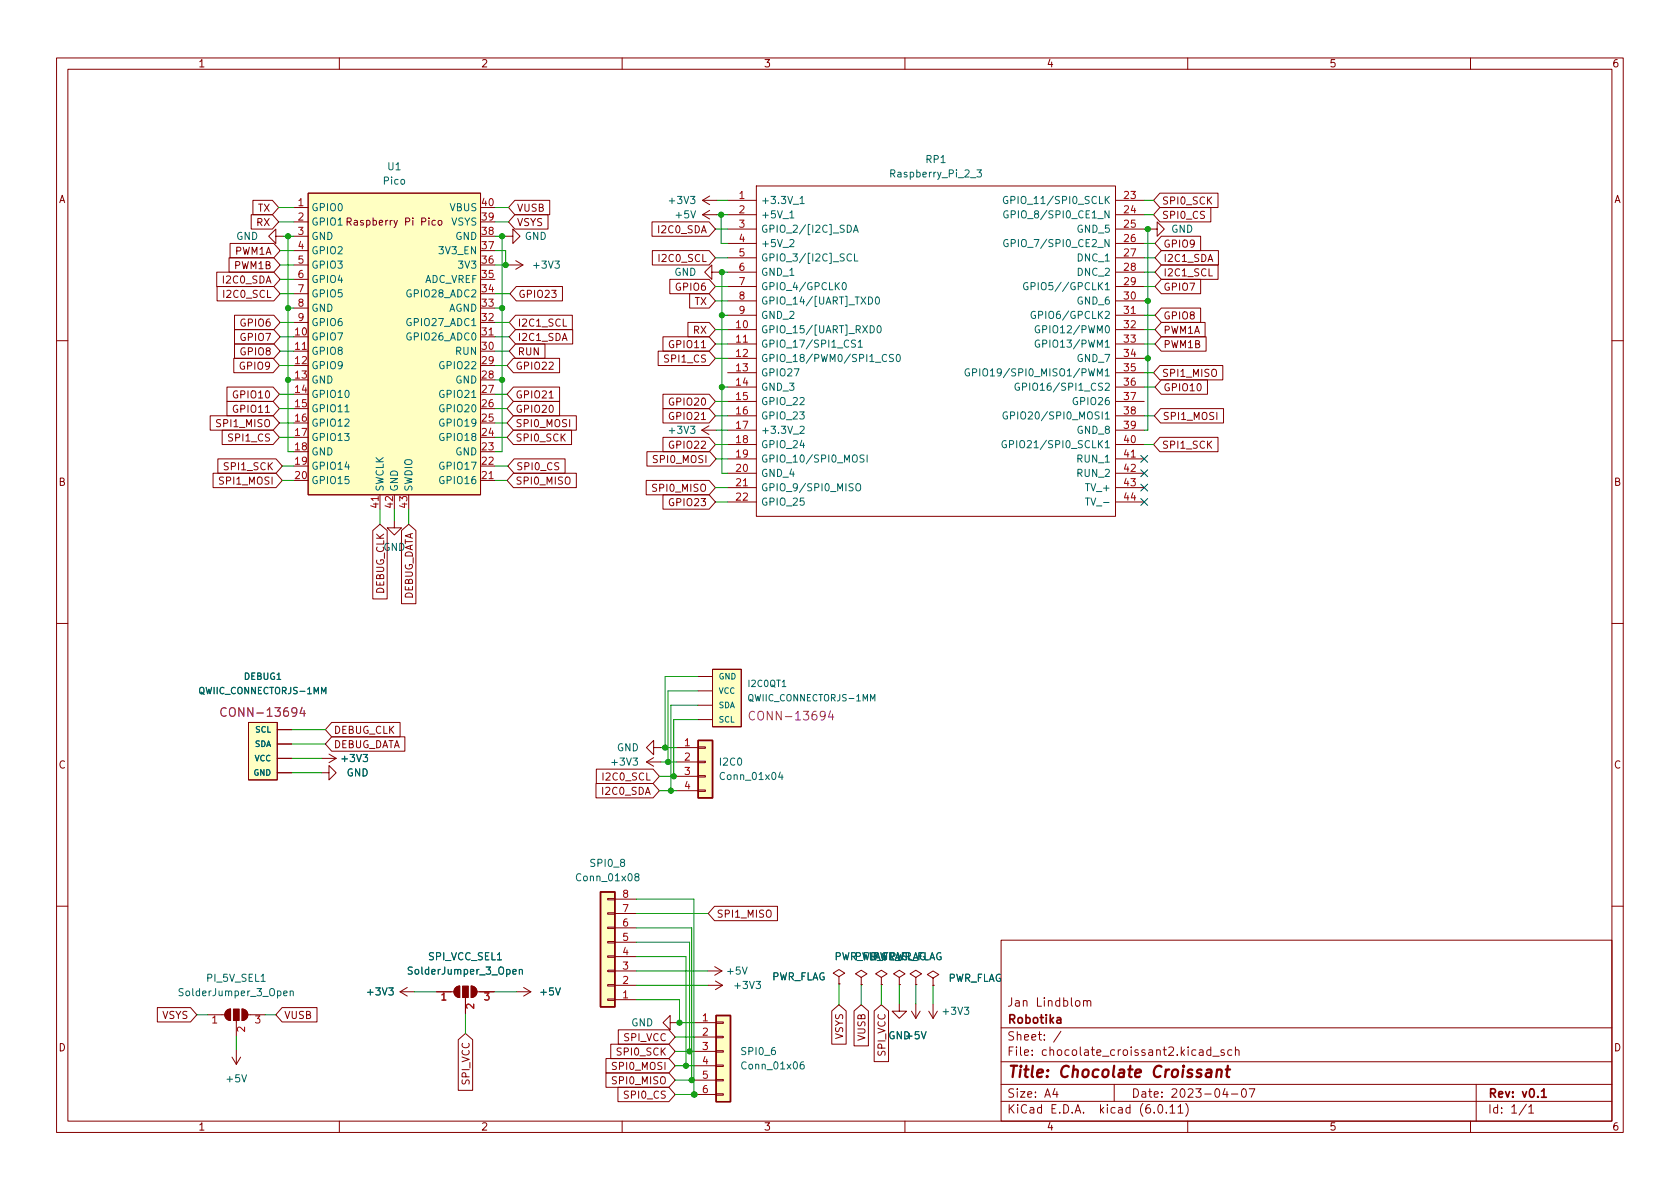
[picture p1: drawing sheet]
<svg xmlns="http://www.w3.org/2000/svg" width="297mm" height="210mm" viewBox="0 0 297 210" stroke-linecap="round" stroke-linejoin="round" font-family="sans-serif">
<g fill="none" stroke="#840000" stroke-width=".18">
<path d="M10 10.2h277v190.1h-277zM12 12.2h273v186.1h-273zM60 10.2v2M110 10.2v2M160 10.2v2M210 10.2v2M260 10.2v2M44.4 38h3.8l1.1 1.2-1.1 1.3h-3.8zM44.7 35.4h3.5l1.1 1.3-1.1 1.3h-3.5zM51.9 36.7h2.6M51.9 39.2h2.6M54.5 34.2h30.5v53.3h-30.5z"/>
<path d="M69.7 39l.3 .8M70.3 39l-.5 1.1-.1 .1M85 36.7h2.5M85 39.2h2.5M91 35.4h6.2v2.6h-6.2l-1.1-1.3zM91 38h5.9v2.5h-5.9l-1.1-1.3zM115.3 39.2h10.1l1.1 1.3-1.1 1.3h-10.1zM124.2 35.4h2.5M124.2 38h2.5M124.2 38l1.3 .7M124.2 35.4l1.3 .8M125.5 37.2l-1.3 .8"/>
<path d="M125.5 34.7l-1.3 .7M128.7 35.4h5M128.7 38h5M133.7 32.9h63.5v58.4h-63.5zM197.2 35.4h5.1M197.2 38h5.1M205.1 36.7h9v2.5h-9l-1.1-1.2zM205.1 34.2h10.3v2.5h-10.3l-1.1-1.3zM38.3 48.1h10.1l1.1 1.3-1.1 1.3h-10.1zM38.4 50.7h10l1.1 1.2-1.1 1.3h-10zM40.5 45.6h7.9l1.1 1.3-1.1 1.2h-7.9zM40.7 43h7.7l1.1 1.3-1.1 1.3h-7.7z"/>
<path d="M41.5 55.7h6.9l1.1 1.3-1.1 1.3h-6.9zM41.5 58.3h6.9l1.1 1.3-1.1 1.2h-6.9zM48.8 41.8v-1.3l-1.3 1.3 1.3 1.2v-1.2h1.2M51.9 59.6h2.6M51.9 41.8h2.6M51.9 57h2.6M51.9 54.5h2.6M51.9 51.9h2.6M51.9 49.4h2.6M51.9 46.9h2.6M51.9 44.3h2.6M85 59.6h2.5"/>
<path d="M85 41.8h2.5M85 57h2.5M85 54.5h2.5M85 51.9h2.5M85 49.4h2.5M85 46.9h2.5M85 44.3h2.5M89.4 41.8h1.3v-1.3l1.2 1.3-1.2 1.2v-1.2M89.9 46.9h2.6M91.2 58.3h10.1v2.5h-10.1l-1.2-1.2zM91.2 55.7h10v2.6h-10l-1.2-1.3zM91.2 46.1l1.3 .8"/>
<path d="M91.3 50.7h8.1v2.5h-8.1l-1.1-1.3zM92.5 46.9l-1.3 .7M115.3 44.3h10.1l1.1 1.3-1.1 1.3h-10.1zM117.2 59.6h8.2l1.1 1.2-1.1 1.3h-8.2zM118.4 49.4h7l1.1 1.3-1.1 1.2h-7zM121.6 57h3.8l1.1 1.3-1.1 1.3h-3.8zM121.9 51.9h3.5l1.1 1.3-1.1 1.3h-3.5zM125.9 48.1v-1.2l-1.3 1.2 1.3 1.3v-1.3h1.2M128.7 58.3h5M128.7 40.5h5M128.7 43h5M128.7 45.6h5"/>
<path d="M128.7 48.1h5M128.7 50.7h5M128.7 53.2h5M128.7 55.7h5M197.2 58.3h5.1M197.2 40.5h5.1M197.2 43h5.1M197.2 45.6h5.1M197.2 48.1h5.1M197.2 50.7h5.1M197.2 53.2h5.1M197.2 55.7h5.1"/>
<path d="M203.3 40.5h1.3v-1.3l1.3 1.3-1.3 1.3v-1.3M205.3 49.4h7v2.5h-7l-1.1-1.2zM205.3 44.3h10.1v2.6h-10.1l-1.1-1.3zM205.3 41.8h7v2.5h-7l-1.1-1.3zM205.3 46.9h10.1v2.5h-10.1l-1.1-1.3zM205.3 57h7.8v2.6h-7.8l-1.1-1.3zM205.3 59.6h8v2.5h-8l-1.1-1.3zM205.3 54.5h7v2.5h-7l-1.1-1.3zM10 60.2h2M37.2 73.5h11.1l1.1 1.3-1.1 1.3h-11.1zM39.3 76.1h9l1.1 1.2-1.1 1.3h-9zM40.1 68.4h8.2l1.1 1.3-1.1 1.3h-8.2z"/>
<path d="M40.1 71h8.2l1.1 1.3-1.1 1.2h-8.2zM41.3 63.4h7l1.1 1.2-1.1 1.3h-7zM41.5 60.8h6.9l1.1 1.3-1.1 1.3h-6.9zM46.9 72.9h.8M51.9 62.1h2.6M51.9 64.6h2.6M51.9 67.2h2.6M51.9 69.7h2.6M51.9 72.3h2.6M51.9 74.8h2.6M51.9 77.3h2.6M51.9 79.9h2.6"/>
<path d="M85 62.1h2.5M85 64.6h2.5M85 67.2h2.5M85 69.7h2.5M85 72.3h2.5M85 74.8h2.5M85 77.3h2.5M85 79.9h2.5M90.8 63.4h8.1v2.5h-8.1l-1.1-1.3zM90.8 68.4h8.1v2.6h-8.1l-1.1-1.3zM90.8 76.1h10.3v2.5h-10.3l-1.1-1.3zM90.8 73.5h11.1v2.6h-11.1l-1.1-1.3z"/>
<path d="M90.8 71h8.1v2.5h-8.1l-1.1-1.2zM91.2 60.8h5.2v2.6h-5.2l-1.2-1.3zM97.1 70.4h.7M114.4 79.9h11.1l1.1 1.2-1.1 1.3h-11.1zM116.4 62.1h9l1.1 1.3-1.1 1.2h-9zM117.2 77.3h8.2l1.1 1.3-1.1 1.3h-8.2zM117.2 72.3h8.2l1.1 1.2-1.1 1.3h-8.2zM117.2 69.7h8.2l1.1 1.3-1.1 1.3h-8.2zM124 61.5h.7M124 74.2h.7M124.1 76.1h2.5M124.1 76.1l1.2 .7"/>
<path d="M125.3 75.3l-1.2 .8M128.7 60.8h5M128.7 63.4h5M128.7 65.9h5M128.7 68.4h5M128.7 71h5M128.7 73.5h5M128.7 76.1h5M128.7 78.6h5M197.2 60.8h5.1M197.2 63.4h5.1M197.2 65.9h5.1"/>
<path d="M197.2 68.4h5.1M197.2 71h5.1M197.2 73.5h5.1M197.2 76.1h5.1M197.2 78.6h5.1M205.1 77.3h10.3v2.6h-10.3l-1.1-1.3zM205.1 64.6h11.1v2.6h-11.1l-1.1-1.3zM205.2 72.3h11.1v2.5h-11.1l-1.1-1.3zM205.3 67.2h8.2v2.5h-8.2l-1.1-1.3zM285 60.2h2M37.7 83.7h11.1l1.1 1.3-1.1 1.2h-11.1zM38.5 81.1h10.3l1.1 1.3-1.1 1.3h-10.3z"/>
<path d="M51.9 82.4h2.6M51.9 85h2.6M65.9 93.8l1.3-1.1 1.3 1.1v12.1h-2.6zM67.2 87.5v2.5M69.7 92.1v1.2h1.3l-1.3 1.3-1.2-1.3h1.2M69.7 87.5v2.5M71 93.8l1.3-1.1 1.2 1.1v13h-2.5zM72.3 87.5v2.5M85 82.4h2.5M85 85h2.5M90.8 83.7h11.1v2.5h-11.1l-1.1-1.2zM90.9 81.1h9v2.6h-9l-1.1-1.3z"/>
<path d="M114.3 85h11.1l1.1 1.2-1.1 1.3h-11.1zM117.2 87.5h8.2l1.1 1.3-1.1 1.2h-8.2zM128.7 81.1h5M128.7 83.7h5M128.7 86.2h5M128.7 88.8h5M197.2 81.1h5.1M197.2 83.7h5.1M197.2 86.2h5.1M197.2 88.8h5.1M10 110.2h2M123.4 119.6h2.6"/>
<path d="M126 118.4h5.1v10.1h-5.1zM285 110.2h2M43.9 127.8h5.1v10.1h-5.1zM49 134.1h2.6M49 136.6h2.6M49 131.6h2.6M49 129h2.6M56.9 136.6h1.3v-1.2l1.2 1.2-1.2 1.3v-1.3M56.9 134.1h2.5M58.2 133.3l1.2 .8M58.6 130.3h13v2.5h-13l-1.1-1.2zM58.6 127.8h12.1v2.5h-12.1l-1.1-1.3z"/>
<path d="M59.4 134.1l-1.2 .8M105.4 138.6h10.1l1.1 1.2-1.1 1.3h-10.1zM105.4 136h10.1l1.1 1.3-1.1 1.3h-10.1zM114.3 134.7l1.3 .8M114.3 134.7h2.5M115.6 132.2v-1.3l-1.3 1.3 1.3 1.3v-1.3h1.2M115.6 134l-1.3 .7M119.6 134.7h3.8M119.6 132.2h3.8M119.6 137.3h3.8M119.6 139.8h3.8M123.4 139.7h1.3v.2h-1.3z"/>
<path d="M123.4 137.2h1.3v.2h-1.3zM123.4 134.6h1.3v.3h-1.3zM123.4 132.1h1.3v.2h-1.3zM123.4 122.2h2.6M123.4 124.7h2.6M123.4 127.2h2.6M107.4 158.9h1.3v.2h-1.3zM108.7 159h3.8M10 160.2h2M27.8 178.2h5.9l1.1 1.2-1.1 1.3h-5.9zM36.7 179.4h3.1M40 178.7l.8-.3v2.1a1.02 1.02 0 0 1-1-.7 1.02 1.02 0 0 1 .2-1.1z"/>
<path d="M42.8 178.4a1.02 1.02 0 0 1 1 1 1.02 1.02 0 0 1-1 1.1zM43.8 179.4h3.1M49.9 178.2h6.1v2.5h-6.1l-1.1-1.3zM70.7 175.4h2.6M70.7 175.4l1.3 .7M72 174.6l-1.3 .8M77.2 175.4h3.1M80.6 174.7l.7-.3v2a1.02 1.02 0 0 1-1-.6 1.02 1.02 0 0 1 .3-1.1zM82.3 176.4v2.8M83.3 174.4a1.02 1.02 0 0 1 1 1 1.02 1.02 0 0 1-1 1zM84.3 175.4h3.1M91.3 175.4h2.6"/>
<path d="M92.6 174.6l1.3 .8M93.9 175.4l-1.3 .7M107.4 161.4h1.3v.3h-1.3zM107.4 164h1.3v.2h-1.3zM107.4 166.5h1.3v.2h-1.3zM107.4 169h1.3v.3h-1.3zM107.4 171.6h1.3v.2h-1.3zM107.4 174.1h1.3v.3h-1.3zM107.4 176.7h1.3v.2h-1.3zM108.7 171.7h3.8M108.7 174.2h3.8M108.7 176.8h3.8"/>
<path d="M108.7 169.2h3.8M108.7 166.6h3.8M108.7 164.1h3.8M108.7 161.5h3.8M125.1 171.7h2.5M125.2 174.2h2.6M126.3 160.3h11.2v2.5h-11.2l-1.1-1.3zM126.4 170.9l1.2 .8M126.5 173.5l1.3 .7M127.6 171.7l-1.2 .8M127.8 174.2l-1.3 .8M147.1 178.8l1.2-1.1 1.3 1.1v5.8h-2.5z"/>
<path d="M148.3 172.7l1.1-.6-1.1-.7-1 .7 1 .6v1.3M148.3 174h.1M151 178.8l1.3-1.1 1.2 1.1v6.1h-2.5zM152.3 172.8l1-.6-1-.6-1 .6 1 .6v1.3M152.3 174.1h.1M154.6 178.8l1.2-1.1 1.3 1.1v8.9h-2.5zM155.8 172.8l1-.6-1-.6-1 .6 1 .6v1.3M155.8 174.1h.1M159 172.8l1-.6-1-.6-1 .6 1 .6v1.3M159 174.1h.1M159 177.5v1.3h1.3l-1.3 1.3-1.3-1.3h1.3M161.2 178.8l.7 1.3"/>
<path d="M161.9 172.8l1-.6-1-.6-1 .6 1 .6v1.3M161.9 174.1h.1M161.9 177.5v2.6M162.7 178.8l-.8 1.3M164.2 178.8l.8 1.3M165 173l1-.7-1-.6-1 .6 1 .7v1.2M165 174.2h.1M165 177.5v2.6M165.7 178.8l-.7 1.3M177 166.3h108v32h-108zM192.2 177.1l.2-.2 .4 .1 .1 .9M285 160.2h2"/>
<path d="M41 186.9l.8 1.3M41.8 180.5v2.8M41.8 185.7v2.5M42.5 186.9l-.7 1.3M60 198.3v2M81 183.9l1.3-1.2 1.3 1.2v8.9h-2.6zM107.1 187.2h11.2l1.1 1.3-1.1 1.2h-11.2zM107.1 189.7h11.2l1.1 1.3-1.1 1.3h-11.2zM108 184.7h10.3l1.1 1.2-1.1 1.3h-10.3zM109.3 192.3h9l1.1 1.2-1.1 1.3h-9zM109.3 182.1h9l1.1 1.3-1.1 1.3h-9zM110 198.3v2"/>
<path d="M118.5 180.8v-1.2l-1.3 1.2 1.3 1.3v-1.3h1.3M122.8 180.8h3.8M122.8 183.4h3.8M122.8 185.9h3.8M122.8 188.5h3.8M122.8 191h3.8M122.8 193.5h3.8M126.6 193.4h1.3v.3h-1.3zM126.6 190.9h1.3v.2h-1.3zM126.6 188.3h1.3v.3h-1.3zM126.6 185.8h1.3v.2h-1.3zM126.6 183.3h1.3v.2h-1.3z"/>
<path d="M126.6 180.7h1.3v.3h-1.3zM160 198.3v2M177 194.8h108M177 191.8h108M177 187.8h108M177 181.8h108M182.5 186.5v.1M182.5 185.7v.1M184.6 183.8v.1M184.6 183v.1M187.6 182.4l-1.3 1.9M197 191.8v3"/>
<path d="M209.6 195.1a1.72 1.72 0 0 1 0 2.3M210 198.3v2M214.4 186.8h1.2M216.4 185.7l-.3-.1-.2 .2v.3l.5 .1v.4h-.5M217.7 193.5h1.2M217.8 185.7l-.4-.1-.3 .3v.4l.1 .3h.6M218.4 185.8l.2-.2 .4 .1 .1 .9M218.4 185.1v1.5M219.7 192.6l.2-.1a.81 .81 0 0 1 .5 .7 .81 .81 0 0 1-.3 .8h-.1a.81 .81 0 0 1-.6-.6 .81 .81 0 0 1 .3-.8zM220.9 192.5h1l-.7 1.5M260 198.3v2M261 191.8v6.5"/>
<path d="M270.3 195.8l.4-.5v1.5M270.3 196.8h.9"/>
</g>
<g fill="none" stroke="#006464" stroke-width=".18">
<path d="M122.1 34.7h.8l-.5 .5 .4 .1v.6l-.2 .1-.5-.1M122.1 37.3l.5 1.2 .4-1.2M139.6 37.6l.4-.3v1.2M139.6 38.5h.8M141.5 35.1l.3-.4v1.3M141.5 36h.7M149.8 39.8a.64 .64 0 0 1 .7 .6 .64 .64 0 0 1-.7 .7zM171.6 31.4h1M172.7 30h.8l-.4 .5 .4 .1v.6l-.2 .1-.6-.1M194.1 38.7h1M194.4 34.7v1.3h.6M195.4 34.7v1.3"/>
<path d="M195.6 35.3l.6 .7M196.1 37.3v1.2l-.7-1.2v1.2M196.2 34.7l-.8 .8M83.4 57.6h.7M98.1 46.2h.8l-.4 .4 .3 .2v.5l-.1 .1-.6-.1M139.6 42.5l.5-.1 .3 .3-.8 .9h.8M149 50.1l.2-.1a.68 .68 0 0 1 .4 .6 .68 .68 0 0 1-.4 .6l-.2-.1-.1-.3zM150.5 45a.6 .6 0 0 0-.8 .4 .6 .6 0 0 0 .6 .8l.2-.2M150.9 41.1l.4-1.3 .4 1.3M151 40.7h.6M151.1 44.9v1.3h.6M153.6 52.5a.64 .64 0 0 1 .7 .6 .64 .64 0 0 1-.7 .7z"/>
<path d="M153.9 57.6a.64 .64 0 0 1 .7 .6 .64 .64 0 0 1-.7 .7zM154.9 52.6l.2-.1a.68 .68 0 0 1 .4 .6 .68 .68 0 0 1-.4 .7l-.2-.1-.1-.4zM155.2 57.7l.2-.1a.68 .68 0 0 1 .4 .6 .68 .68 0 0 1-.4 .7l-.2-.2-.1-.3zM194.1 43.7h1M194.4 50.5l.5 .7M194.9 50l-.7 .7M195.4 50.3l.4-.3v1.2M195.4 55.2l.5-.1 .3 .3-.8 .9h.8M195.4 51.2h.8M195.6 57.7l.1-.1a.68 .68 0 0 1 .5 .6 .68 .68 0 0 1-.5 .7 .84 .84 0 0 1-.1-1.2zM196.1 42.4v1.2l-.7-1.2v1.2M61 72.8h.7"/>
<path d="M83.4 70.3h.7M122.1 75.4h.8l-.5 .5 .4 .1v.5l-.2 .1-.5-.1M141.5 75.5l.4-.1 .3 .3-.8 .9h.8M151.3 60.2l-.5-.1-.2 .2v.3l.5 .3 .2 .3-.3 .2-.5-.1M151.7 60.5l.4-.4v1.3M151.7 61.4h.8M158 62.7h-.5l-.3 .2 .2 .3 .5 .3v.3l-.2 .1h-.5M158.6 62.8l.2-.1a.68 .68 0 0 1 .4 .6 .68 .68 0 0 1-.4 .6l-.2-.1-.1-.3zM194 66.5v-1.3l.5 .9 .4-.9v1.3M194.4 78.5l.5 .7M194.9 72.8v1.3M194.9 67.8h-.4l-.3 .2 .1 .3 .6 .2v.4l-.2 .1h-.5"/>
<path d="M194.9 77.9l-.7 .7M195.4 60.5l.4-.4v1.3M195.4 65.6l.4-.4v1.3M195.4 67.9l.5-.1 .3 .3-.8 .9h.8M195.4 73.2l.4-.4v1.3M195.4 78.3l.4-.4v1.3M195.4 61.4h.8M195.4 66.5h.8M195.4 74.1h.8M195.4 79.2h.8M151.4 85.7l.2-.2a.43 .43 0 0 1 .6 .5v.4a.42 .42 0 0 1-.5 .4 .42 .42 0 0 1-.4-.4zM152.8 80.5h-.5l-.2 .1v.3l.6 .3 .1 .3-.3 .2h-.5"/>
<path d="M153.3 80.5v1.2M56.9 122.7v-1.2l.3 .9 .4-.9v1.2M64.2 133.4h.8l-.4 .5 .3 .1v.6l-.2 .1-.5-.1M111.9 134h.8l-.4 .5 .3 .2v.5l-.1 .1-.6-.1M138 136.5l-.3 .9h.7M138.3 137v.9M138.3 121.4h.7M153.9 124v-1.2l.4 .8 .4-.8v1.2M112.5 155l-.3-.2 .1-.2 .2-.1 .4 .1 .1 .1-.1 .2-.5 .2-.2 .2v.2l.3 .3 .4-.1 .1-.2v-.2l-.3-.3M46.2 173.5h.7M50.2 175.7l.6-.2-.1-.2-.4-.1-.1 .2v.6h.5M51.3 175.4l.2-.2 .3 .1 .1 .8"/>
<path d="M51.3 175.2v.9M68.7 174.7h.8l-.4 .5 .4 .1v.5l-.2 .2-.6-.2M90.7 171.8l.6-.1-.1-.2-.3-.1-.2 .2v.6h.5M91.8 171.5l.2-.1 .3 .1 .1 .8M91.8 171.4v.9M98.2 174.7l.5 1.3 .4-1.3M131.3 171l.4 1.3 .4-1.3M133.7 173.5h.8l-.5 .5 .4 .1v.6l-.2 .1-.5-.1M170.5 178.1h.8l-.4 .5 .3 .1v.6l-.2 .1-.5-.1M42.8 190.1l.4 1.2 .4-1.2M142.1 187.8h-.4a.86 .86 0 0 0 0 1.2l.4-.1 .1-.4-.2-.2h-.3l-.2 .2M162.9 182.4l.4 1.3 .4-1.3"/>
</g>
<g fill="none" stroke="#a90000" stroke-width=".18">
<path d="M86.5 59.2h.7M200 55.4h.7M53.5 61.8h.7M131.4 60.5h.8M66.9 87.8v.7M86.5 84.6h.7M131.4 85.9h.8M200 80.8h.7M45.2 179.6h.8l-.5 .5 .4 .1v.6l-.2 .1-.5-.1M78.1 175.9l.4-.3v1.2M83.8 177.6v.7l-.9-.7-.4 .2 .1 .5M85.7 175.6h.8l-.5 .5 .4 .1v.5l-.2 .1-.5-.1"/>
<path d="M37.6 180l.4-.4v1.3M43.2 181.6v.8l-.9-.8-.3 .3 .1 .4"/>
</g>
<g fill="#840000" stroke="#840000" stroke-width=".18">
<path d="M40 178.7l.8-.3v2.1a1.02 1.02 0 0 1-1-.7 1.02 1.02 0 0 1 .2-1.1z"/>
<path d="M41.3 178.4h1v2.1h-1z"/>
<path d="M42.8 178.4a1.02 1.02 0 0 1 1 1 1.02 1.02 0 0 1-1 1.1z"/>
<path d="M80.6 174.7l.7-.3v2a1.02 1.02 0 0 1-1-.6 1.02 1.02 0 0 1 .3-1.1z"/>
<path d="M81.8 174.4h1v2h-1z"/>
<path d="M83.3 174.4a1.02 1.02 0 0 1 1 1 1.02 1.02 0 0 1-1 1z"/>
</g>
<g fill="#ffffc2" stroke="#ffffc2" stroke-width=".18">
<path d="M126.6 179.6h2.6v15.2h-2.6z"/>
<path d="M54.5 34.2h30.5v53.3h-30.5z"/>
<path d="M126 118.4h5.1v10.1h-5.1z"/>
<path d="M123.4 130.9h2.6v10.2h-2.6z"/>
<path d="M43.9 127.8h5.1v10.1h-5.1z"/>
<path d="M106.2 157.7h2.5v20.3h-2.5z"/>
</g>
<path d="M123.4 130.9h2.6v10.2h-2.6zM106.2 157.7h2.5v20.3h-2.5zM126.6 179.6h2.6v15.2h-2.6z" fill="none" stroke="#840000" stroke-width=".25"/>
<path d="M52.5 125.8l-.3 .3-.5-.1-.1-.2 .1-.6 .5-.1 .2 .2a1.01 1.01 0 0 1-.4 1.4h-.3M53.4 125.1l-.4 1.1h1M53.8 125.7v1M145.9 126.4l-.3 .3-.4-.1-.2-.2 .2-.5 .4-.1 .2 .1a1.01 1.01 0 0 1-.3 1.4h-.3M146.8 125.7l-.3 1.1h.9M147.2 126.3v1" fill="none" stroke="#840084" stroke-width=".18"/>
<g fill="none" stroke="#009600" stroke-width=".18">
<path d="M49.3 39.2h2.6M49.3 36.7h2.6M87.5 39.2h2.4M87.5 36.7h2.4M126.7 38h2M126.7 35.4h2M127.5 38v5h1.2M202.3 38h1.7M202.3 35.4h1.7M49.5 49.4h2.4M49.5 44.3h2.4M49.5 51.9h2.4"/>
<path d="M49.5 46.9h2.4M49.5 57h2.4M49.5 59.6h2.4M50 41.8h1.9M50.9 41.8v38.1h1M50.9 54.5h1M87.5 41.8h1.9M87.5 54.5h1.3M87.5 44.3h1.9v2.6M87.5 51.9h2.7M87.5 46.9h2.4M87.5 57h2.5"/>
<path d="M87.5 59.6h2.5M88.8 41.8v38.1h-1.3M126.5 40.5h2.2M126.5 45.6h2.2M126.5 58.3h2.2M126.5 53.2h2.2M126.5 50.7h2.2M127.1 48.1h1.6M127.6 48.1v35.6h1.1M127.6 55.7h1.1M202.3 40.5h1M202.3 45.6h1.9"/>
<path d="M202.3 58.3h1.9M202.3 53.2h.6M202.3 55.7h1.9M202.3 48.1h1.9M202.3 50.7h1.9M202.3 43h1.9M202.9 40.5v35.6h-.6M49.4 64.6h2.5M49.4 77.3h2.5M49.4 74.8h2.5M49.4 69.7h2.5M49.4 72.3h2.5"/>
<path d="M49.5 62.1h2.4M50.9 67.2h1M87.5 62.1h2.5M87.5 64.6h2.2M87.5 67.2h1.3M87.5 77.3h2.2M87.5 74.8h2.2M87.5 69.7h2.2M87.5 72.3h2.2M126.5 71h2.2M126.5 73.5h2.2M126.5 78.6h2.2"/>
<path d="M126.5 60.8h2.2M126.5 63.4h2.2M126.6 76.1h2.1M127.6 68.4h1.1M202.3 73.5h1.8M202.3 78.6h1.7M202.3 60.8h1.9M202.3 63.4h.6M202.3 65.9h1.7M202.3 68.4h1.9M49.9 82.4h2M49.9 85h2"/>
<path d="M67.2 90v2.7M69.7 90v2.1M72.3 90v2.7M87.5 82.4h2.3M87.5 85h2.2M126.5 86.2h2.2M126.5 88.8h2.2M126.6 81.1h2.1M123.4 119.6h-5.8v12.6M51.6 131.6h5.9M51.6 134.1h5.3M51.6 129h5.9"/>
<path d="M51.6 136.6h5.3M116.6 137.3h3M116.6 139.8h3M116.8 134.7h2.8M116.8 132.2h2.8M123.4 127.2h-4.3v10.1M123.4 124.7h-4.8v15.1M123.4 122.2h-5.3v12.5M112.5 159h10.2v34.5M34.8 179.4h1.9M46.9 179.4h1.9M73.3 175.4h3.9"/>
<path d="M82.3 179.2v3.5M87.4 175.4h3.9M112.5 164.1h9.8v26.9M112.5 166.6h9.4v19.3M112.5 161.5h12.7M112.5 174.2h12.7M112.5 171.7h12.6M112.5 169.2h8.8v19.3M112.5 176.8h7.6v4M148.3 174v3.7M152.3 174.1v3.6M155.8 174.1v3.6"/>
<path d="M159 174.1v3.4M161.9 174.1v3.4M165 174.2v3.3M41.8 183.3v2.4M119.4 185.9h3.4M119.4 193.5h3.4M119.4 191h3.4M119.4 188.5h3.4M119.4 183.4h3.4M119.8 180.8h3"/>
</g>
<path d="M201.7 80.5l1.2 1.3M201.7 85.6l1.2 1.2M201.7 88.2l1.2 1.2M201.7 83.1l1.2 1.2M202.9 80.5l-1.2 1.3M202.9 85.6l-1.2 1.2M202.9 88.2l-1.2 1.2M202.9 83.1l-1.2 1.2" fill="none" stroke="#000084" stroke-width=".18"/>
<g fill="#009600" stroke="#009600" stroke-width=".18">
<circle cx="50.9" cy="41.8" r=".46"/>
<circle cx="119.1" cy="137.3" r=".46"/>
<circle cx="122.8" cy="193.5" r=".46"/>
<circle cx="122.7" cy="193.5" r=".46"/>
<circle cx="121.9" cy="185.9" r=".46"/>
<circle cx="118.6" cy="139.8" r=".46"/>
<circle cx="118.1" cy="134.7" r=".46"/>
<circle cx="117.6" cy="132.2" r=".46"/>
<circle cx="50.9" cy="54.5" r=".46"/>
<circle cx="50.9" cy="67.2" r=".46"/>
<circle cx="122.3" cy="191" r=".46"/>
<circle cx="121.3" cy="188.5" r=".46"/>
<circle cx="120.1" cy="180.8" r=".46"/>
<circle cx="88.8" cy="41.8" r=".46"/>
<circle cx="88.8" cy="54.5" r=".46"/>
<circle cx="89.4" cy="46.9" r=".46"/>
<circle cx="88.8" cy="67.2" r=".46"/>
<circle cx="202.9" cy="40.5" r=".46"/>
<circle cx="202.9" cy="63.4" r=".46"/>
<circle cx="202.9" cy="53.2" r=".46"/>
<circle cx="127.6" cy="68.4" r=".46"/>
<circle cx="127.5" cy="38" r=".46"/>
<circle cx="127.6" cy="55.7" r=".46"/>
<circle cx="127.6" cy="48.1" r=".46"/>
</g>
<g font-size="2.8" fill="#840000">
<text x="178" y="191.2">Title:</text>
<text x="187.3" y="191.2">Chocolate</text>
<text x="204" y="191.2">Croissant</text>
</g>
<g font-size="2.1" fill="#840084">
<text x="38.7" y="127.2">CONN-13694</text>
<text x="132.1" y="127.8">CONN-13694</text>
</g>
<g font-size="2.1" fill="#840000">
<text x="178" y="178.5">Jan</text>
<text x="183.2" y="178.5">Lindblom</text>
<text x="178" y="184.5">Sheet:</text>
<text x="178" y="181.5">Robotika</text>
<text x="178" y="187.2">File:</text>
<text x="184.4" y="187.2">chocolate_croissant2.kicad_sch</text>
<text x="178" y="197.4">KiCad</text>
<text x="178" y="194.6">Size:</text>
<text x="184.7" y="194.6">A4</text>
<text x="185.7" y="197.4">E.D.A.</text>
<text x="194.6" y="197.4">kicad</text>
<text x="200" y="194.6">Date:</text>
<text x="201.8" y="197.4">(6.0.11)</text>
<text x="207" y="194.6">2023-04-07</text>
<text x="263" y="194.6">Rev:</text>
<text x="263" y="197.4">Id:</text>
<text x="267.1" y="197.4">1/1</text>
<text x="269.1" y="194.6">v0.1</text>
</g>
<g font-size="1.8" fill="#840000">
<text x="35" y="12.3">1</text>
<text x="85" y="12.3">2</text>
<text x="135" y="12.3">3</text>
<text x="185" y="12.3">4</text>
<text x="235" y="12.3">5</text>
<text x="285" y="12.3">6</text>
<text x="10.4" y="36.3">A</text>
<text x="45.2" y="40.4">RX</text>
<text x="45.5" y="37.8">TX</text>
<text x="71.5" y="40.3">Pi</text>
<text x="74.5" y="40.3">Pico</text>
<text x="91.3" y="37.8">VUSB</text>
<text x="91.3" y="40.4">VSYS</text>
<text x="116.1" y="41.6">I2C0_SDA</text>
<text x="205.4" y="39.1">SPI0_CS</text>
<text x="205.4" y="36.5">SPI0_SCK</text>
<text x="285.4" y="36.3">A</text>
<text x="41.3" y="48">PWM1B</text>
<text x="41.5" y="45.4">PWM1A</text>
<text x="116.1" y="46.7">I2C0_SCL</text>
<text x="205.6" y="46.7">I2C1_SDA</text>
<text x="205.6" y="44.2">GPIO9</text>
<text x="39.1" y="50.5">I2C0_SDA</text>
<text x="39.2" y="53.1">I2C0_SCL</text>
<text x="91.6" y="53.1">GPIO23</text>
<text x="119.2" y="51.8">GPIO6</text>
<text x="205.6" y="51.8">GPIO7</text>
<text x="205.6" y="49.2">I2C1_SCL</text>
<text x="42.3" y="58.1">GPIO6</text>
<text x="91.5" y="58.1">I2C1_SCL</text>
<text x="122.4" y="59.4">RX</text>
<text x="122.7" y="54.3">TX</text>
<text x="205.6" y="59.4">PWM1A</text>
<text x="205.6" y="56.9">GPIO8</text>
<text x="42.1" y="65.8">GPIO9</text>
<text x="42.3" y="63.2">GPIO8</text>
<text x="42.3" y="60.7">GPIO7</text>
<text x="91.1" y="65.8">GPIO22</text>
<text x="91.5" y="60.7">I2C1_SDA</text>
<text x="91.5" y="63.2">RUN</text>
<text x="117.2" y="64.5">SPI1_CS</text>
<text x="118" y="61.9">GPIO11</text>
<text x="205.6" y="61.9">PWM1B</text>
<text x="40.9" y="70.8">GPIO10</text>
<text x="91.1" y="70.8">GPIO21</text>
<text x="205.4" y="67">SPI1_MISO</text>
<text x="205.6" y="69.6">GPIO10</text>
<text x="38" y="75.9">SPI1_MISO</text>
<text x="40.9" y="73.4">GPIO11</text>
<text x="91.1" y="75.9">SPI0_MOSI</text>
<text x="91.1" y="73.4">GPIO20</text>
<text x="118" y="74.6">GPIO21</text>
<text x="118" y="72.1">GPIO20</text>
<text x="205.5" y="74.6">SPI1_MOSI</text>
<text x="39.3" y="83.5">SPI1_SCK</text>
<text x="40.1" y="78.5">SPI1_CS</text>
<text x="91.1" y="78.5">SPI0_SCK</text>
<text x="91.2" y="83.5">SPI0_CS</text>
<text x="115.2" y="82.3">SPI0_MOSI</text>
<text x="118" y="79.7">GPIO22</text>
<text x="205.4" y="79.7">SPI1_SCK</text>
<text x="10.3" y="86.3">B</text>
<text x="38.5" y="86.1">SPI1_MOSI</text>
<text x="91.1" y="86.1">SPI0_MISO</text>
<text x="115.1" y="87.3">SPI0_MISO</text>
<text x="118" y="89.9">GPIO23</text>
<text x="285.3" y="86.3">B</text>
<text x="68.3" y="105.1" transform="rotate(-90 68.3 105.1)">DEBUG_CLK</text>
<text x="73.4" y="106" transform="rotate(-90 73.4 106)">DEBUG_DATA</text>
<text x="59" y="130.1">DEBUG_CLK</text>
<text x="10.3" y="136.3">C</text>
<text x="59" y="132.7">DEBUG_DATA</text>
<text x="285.3" y="136.3">C</text>
<text x="106.2" y="140.9">I2C0_SDA</text>
<text x="106.2" y="138.4">I2C0_SCL</text>
<text x="126.7" y="162.7">SPI1_MISO</text>
<text x="28.6" y="180.6">VSYS</text>
<text x="50.2" y="180.6">VUSB</text>
<text x="110.1" y="184.5">SPI_VCC</text>
<text x="149.4" y="183.8" transform="rotate(-90 149.4 183.8)">VSYS</text>
<text x="153.4" y="184.1" transform="rotate(-90 153.4 184.1)">VUSB</text>
<text x="10.3" y="186.3">D</text>
<text x="107.9" y="189.6">SPI0_MOSI</text>
<text x="108.8" y="187">SPI0_SCK</text>
<text x="156.9" y="186.9" transform="rotate(-90 156.9 186.9)">SPI_VCC</text>
<text x="285.3" y="186.3">D</text>
<text x="83.4" y="192" transform="rotate(-90 83.4 192)">SPI_VCC</text>
<text x="107.9" y="192.1">SPI0_MISO</text>
<text x="110.1" y="194.7">SPI0_CS</text>
<text x="35" y="200.3">1</text>
<text x="85" y="200.3">2</text>
<text x="135" y="200.3">3</text>
<text x="185" y="200.3">4</text>
<text x="235" y="200.3">5</text>
<text x="285" y="200.3">6</text>
</g>
<g font-size="1.8" fill="#006464">
<text x="163.5" y="29.2">RP1</text>
<text x="67.6" y="33">Pico</text>
<text x="68.4" y="30.5">U1</text>
<text x="157.1" y="31.8">Raspberry_Pi_2_3</text>
<text x="55" y="37.7">GPIO0</text>
<text x="55" y="40.3">GPIO1 Raspberry</text>
<text x="79.4" y="37.7">VBUS</text>
<text x="79.7" y="40.3">VSYS</text>
<text x="118" y="36.4">+3V3</text>
<text x="119.2" y="39">+5V</text>
<text x="134.5" y="36.4">+3.3V_1</text>
<text x="134.5" y="39">+5V_1</text>
<text x="134.5" y="41.5">GPIO_2/[I2C]_SDA</text>
<text x="177.1" y="36.4">GPIO_11/SPI0_SCLK</text>
<text x="177.1" y="39">GPIO_8/SPI0_CE1_N</text>
<text x="190.3" y="41.5">GND_5</text>
<text x="207" y="41.5">GND</text>
<text x="41.7" y="42.8">GND</text>
<text x="55" y="42.8">GND</text>
<text x="55" y="45.3">GPIO2</text>
<text x="55" y="47.9">GPIO3</text>
<text x="77.3" y="45.3">3V3_EN</text>
<text x="80.4" y="42.8">GND</text>
<text x="80.8" y="47.9">3V3</text>
<text x="92.7" y="42.8">GND</text>
<text x="94" y="47.9">+3V3</text>
<text x="134.5" y="44.1">+5V_2</text>
<text x="134.5" y="46.6">GPIO_3/[I2C]_SCL</text>
<text x="177.1" y="44.1">GPIO_7/SPI0_CE2_N</text>
<text x="190.3" y="46.6">DNC_1</text>
<text x="55" y="50.4">GPIO4</text>
<text x="55" y="53">GPIO5</text>
<text x="71.6" y="53">GPIO28_ADC2</text>
<text x="75.1" y="50.4">ADC_VREF</text>
<text x="119.2" y="49.1">GND</text>
<text x="134.5" y="49.1">GND_1</text>
<text x="134.5" y="51.7">GPIO_4/GPCLK0</text>
<text x="180.7" y="51.7">GPIO5//GPCLK1</text>
<text x="190.3" y="49.1">DNC_2</text>
<text x="55" y="55.5">GND</text>
<text x="55" y="58">GPIO6</text>
<text x="71.6" y="58">GPIO27_ADC1</text>
<text x="79.3" y="55.5">AGND</text>
<text x="134.5" y="59.3">GPIO_15/[UART]_RXD0</text>
<text x="134.5" y="54.2">GPIO_14/[UART]_TXD0</text>
<text x="134.5" y="56.8">GND_2</text>
<text x="182" y="56.8">GPIO6/GPCLK2</text>
<text x="182.7" y="59.3">GPIO12/PWM0</text>
<text x="190.3" y="54.2">GND_6</text>
<text x="55" y="60.6">GPIO7</text>
<text x="55" y="63.1">GPIO8</text>
<text x="55" y="65.7">GPIO9</text>
<text x="71.6" y="60.6">GPIO26_ADC0</text>
<text x="77.4" y="65.7">GPIO22</text>
<text x="80.4" y="63.1">RUN</text>
<text x="134.5" y="61.8">GPIO_17/SPI1_CS1</text>
<text x="134.5" y="64.4">GPIO_18/PWM0/SPI1_CS0</text>
<text x="182.7" y="61.8">GPIO13/PWM1</text>
<text x="190.3" y="64.4">GND_7</text>
<text x="55" y="68.2">GND</text>
<text x="55" y="70.7">GPIO10</text>
<text x="77.4" y="70.7">GPIO21</text>
<text x="80.4" y="68.2">GND</text>
<text x="134.5" y="66.9">GPIO27</text>
<text x="134.5" y="69.5">GND_3</text>
<text x="170.3" y="66.9">GPIO19/SPI0_MISO1/PWM1</text>
<text x="179.1" y="69.5">GPIO16/SPI1_CS2</text>
<text x="55" y="73.3">GPIO11</text>
<text x="55" y="75.8">GPIO12</text>
<text x="77.4" y="75.8">GPIO19</text>
<text x="77.4" y="73.3">GPIO20</text>
<text x="118" y="77.1">+3V3</text>
<text x="134.5" y="72">GPIO_22</text>
<text x="134.5" y="74.5">GPIO_23</text>
<text x="134.5" y="77.1">+3.3V_2</text>
<text x="177" y="74.5">GPIO20/SPI0_MOSI1</text>
<text x="189.4" y="72">GPIO26</text>
<text x="190.3" y="77.1">GND_8</text>
<text x="55" y="78.4">GPIO13</text>
<text x="55" y="80.9">GND</text>
<text x="55" y="83.4">GPIO14</text>
<text x="77.4" y="83.4">GPIO17</text>
<text x="77.4" y="78.4">GPIO18</text>
<text x="80.4" y="80.9">GND</text>
<text x="134.5" y="79.6">GPIO_24</text>
<text x="134.5" y="82.2">GPIO_10/SPI0_MOSI</text>
<text x="176.8" y="79.6">GPIO21/SPI0_SCLK1</text>
<text x="190.2" y="82.2">RUN_1</text>
<text x="55" y="86">GPIO15</text>
<text x="68.2" y="87" transform="rotate(-90 68.2 87)">SWCLK</text>
<text x="70.7" y="87" transform="rotate(-90 70.7 87)">GND</text>
<text x="73.3" y="87" transform="rotate(-90 73.3 87)">SWDIO</text>
<text x="77.4" y="86">GPIO16</text>
<text x="134.5" y="84.7">GND_4</text>
<text x="134.5" y="87.2">GPIO_9/SPI0_MISO</text>
<text x="134.5" y="89.8">GPIO_25</text>
<text x="190.2" y="84.7">RUN_2</text>
<text x="191.7" y="87.2">TV_+</text>
<text x="191.7" y="89.8">TV_-</text>
<text x="67.7" y="97.8">GND</text>
<text x="60.1" y="135.1">+3V3</text>
<text x="61.2" y="137.7">GND</text>
<text x="107.8" y="135.8">+3V3</text>
<text x="109" y="133.2">GND</text>
<text x="127" y="135.8">I2C0</text>
<text x="127" y="138.3">Conn_01x04</text>
<text x="104.1" y="153.7">SPI0_8</text>
<text x="101.6" y="156.2">Conn_01x08</text>
<text x="36.4" y="174">PI_5V_SEL1</text>
<text x="71.8" y="172.7">SolderJumper_3_Open</text>
<text x="75.6" y="170.2">SPI_VCC_SEL1</text>
<text x="128.3" y="172.7">+5V</text>
<text x="136.5" y="173.7">PWR_FLAG</text>
<text x="147.5" y="170.2">PWR_FLAGPWR_FLAG</text>
<text x="151" y="170.2">PWR_FLAG</text>
<text x="167.6" y="174">PWR_FLAG</text>
<text x="31.3" y="176.5">SolderJumper_3_Open</text>
<text x="64.6" y="176.4">+3V3</text>
<text x="95.3" y="176.4">+5V</text>
<text x="129.5" y="175.3">+3V3</text>
<text x="166.4" y="179.8">+3V3</text>
<text x="111.5" y="181.9">GND</text>
<text x="157" y="184.2">GND</text>
<text x="159.9" y="184.2">+5V</text>
<text x="39.8" y="191.8">+5V</text>
<text x="130.8" y="186.9">SPI0_6</text>
<text x="130.8" y="189.5">Conn_01x06</text>
</g>
<g font-size="1.8" fill="#a90000">
<text x="130.5" y="35.2">1</text>
<text x="198.5" y="35.2">23</text>
<text x="52.5" y="36.4">1</text>
<text x="52.5" y="39">2</text>
<text x="52.5" y="41.5">3</text>
<text x="84.9" y="41.5">38</text>
<text x="84.9" y="39">39</text>
<text x="84.9" y="36.4">40</text>
<text x="130.5" y="37.7">2</text>
<text x="130.5" y="40.3">3</text>
<text x="198.5" y="37.7">24</text>
<text x="198.5" y="40.3">25</text>
<text x="52.5" y="44.1">4</text>
<text x="52.5" y="46.6">5</text>
<text x="84.9" y="46.6">36</text>
<text x="84.9" y="44.1">37</text>
<text x="130.5" y="42.8">4</text>
<text x="130.5" y="45.3">5</text>
<text x="130.5" y="47.9">6</text>
<text x="198.5" y="42.8">26</text>
<text x="198.5" y="45.3">27</text>
<text x="198.5" y="47.9">28</text>
<text x="52.5" y="49.1">6</text>
<text x="52.5" y="51.7">7</text>
<text x="84.9" y="51.7">34</text>
<text x="84.9" y="49.1">35</text>
<text x="130.5" y="50.4">7</text>
<text x="130.5" y="53">8</text>
<text x="198.5" y="50.4">29</text>
<text x="198.5" y="53">30</text>
<text x="51.9" y="59.3">10</text>
<text x="52.5" y="54.2">8</text>
<text x="52.5" y="56.8">9</text>
<text x="84.9" y="59.3">31</text>
<text x="84.9" y="56.8">32</text>
<text x="84.9" y="54.2">33</text>
<text x="129.9" y="58">10</text>
<text x="130.5" y="55.5">9</text>
<text x="198.5" y="55.5">31</text>
<text x="198.5" y="58">32</text>
<text x="51.9" y="61.8">11</text>
<text x="51.9" y="64.4">12</text>
<text x="84.9" y="64.4">29</text>
<text x="84.9" y="61.8">30</text>
<text x="129.9" y="60.6">11</text>
<text x="129.9" y="63.1">12</text>
<text x="129.9" y="65.7">13</text>
<text x="198.5" y="60.6">33</text>
<text x="198.5" y="63.1">34</text>
<text x="198.5" y="65.7">35</text>
<text x="51.9" y="66.9">13</text>
<text x="51.9" y="69.5">14</text>
<text x="84.9" y="69.5">27</text>
<text x="84.9" y="66.9">28</text>
<text x="129.9" y="68.2">14</text>
<text x="129.9" y="70.7">15</text>
<text x="198.5" y="68.2">36</text>
<text x="198.5" y="70.7">37</text>
<text x="51.9" y="72">15</text>
<text x="51.9" y="74.5">16</text>
<text x="51.9" y="77.1">17</text>
<text x="84.9" y="77.1">24</text>
<text x="84.9" y="74.5">25</text>
<text x="84.9" y="72">26</text>
<text x="129.9" y="73.3">16</text>
<text x="129.9" y="75.8">17</text>
<text x="198.5" y="73.3">38</text>
<text x="198.5" y="75.8">39</text>
<text x="51.9" y="79.6">18</text>
<text x="51.9" y="82.2">19</text>
<text x="84.9" y="82.2">22</text>
<text x="84.9" y="79.6">23</text>
<text x="129.9" y="78.4">18</text>
<text x="129.9" y="80.9">19</text>
<text x="129.9" y="83.4">20</text>
<text x="198.5" y="78.4">40</text>
<text x="198.5" y="80.9">41</text>
<text x="198.5" y="83.4">42</text>
<text x="51.9" y="84.7">20</text>
<text x="84.9" y="84.7">21</text>
<text x="129.9" y="86">21</text>
<text x="129.9" y="88.5">22</text>
<text x="198.5" y="86">43</text>
<text x="198.5" y="88.5">44</text>
<text x="66.9" y="90.1" transform="rotate(-90 66.9 90.1)">41</text>
<text x="69.5" y="90.1" transform="rotate(-90 69.5 90.1)">42</text>
<text x="72" y="90.1" transform="rotate(-90 72 90.1)">43</text>
<text x="120.9" y="131.9">1</text>
<text x="120.9" y="134.5">2</text>
<text x="120.9" y="137">3</text>
<text x="120.9" y="139.6">4</text>
<text x="109.9" y="161.3">7</text>
<text x="109.9" y="158.7">8</text>
<text x="109.9" y="166.4">5</text>
<text x="109.9" y="163.8">6</text>
<text x="109.9" y="174">2</text>
<text x="109.9" y="171.4">3</text>
<text x="109.9" y="168.9">4</text>
<text x="77.8" y="177.7">1</text>
<text x="109.9" y="176.5">1</text>
<text x="37.3" y="181.7">1</text>
<text x="124" y="180.6">1</text>
<text x="124" y="183.1">2</text>
<text x="124" y="185.7">3</text>
<text x="124" y="188.2">4</text>
<text x="124" y="190.7">5</text>
<text x="124" y="193.3">6</text>
</g>
<g font-size="1.6" fill="#006464">
<text x="35" y="123.1">QWIIC_CONNECTORJS-1MM</text>
<text x="43" y="120.5">DEBUG1</text>
<text x="132.1" y="121.8">I2C0QT1</text>
<text x="132.1" y="124.4">QWIIC_CONNECTORJS-1MM</text>
</g>
<g font-size="1.4" fill="#006464">
<text x="127" y="120.4">GND</text>
<text x="127" y="123">VCC</text>
<text x="127" y="125.5">SDA</text>
<text x="45" y="129.8">SCL</text>
<text x="127" y="128.1">SCL</text>
<text x="44.8" y="137.5">GND</text>
<text x="45" y="134.9">VCC</text>
<text x="45" y="132.4">SDA</text>
</g>
</svg>
